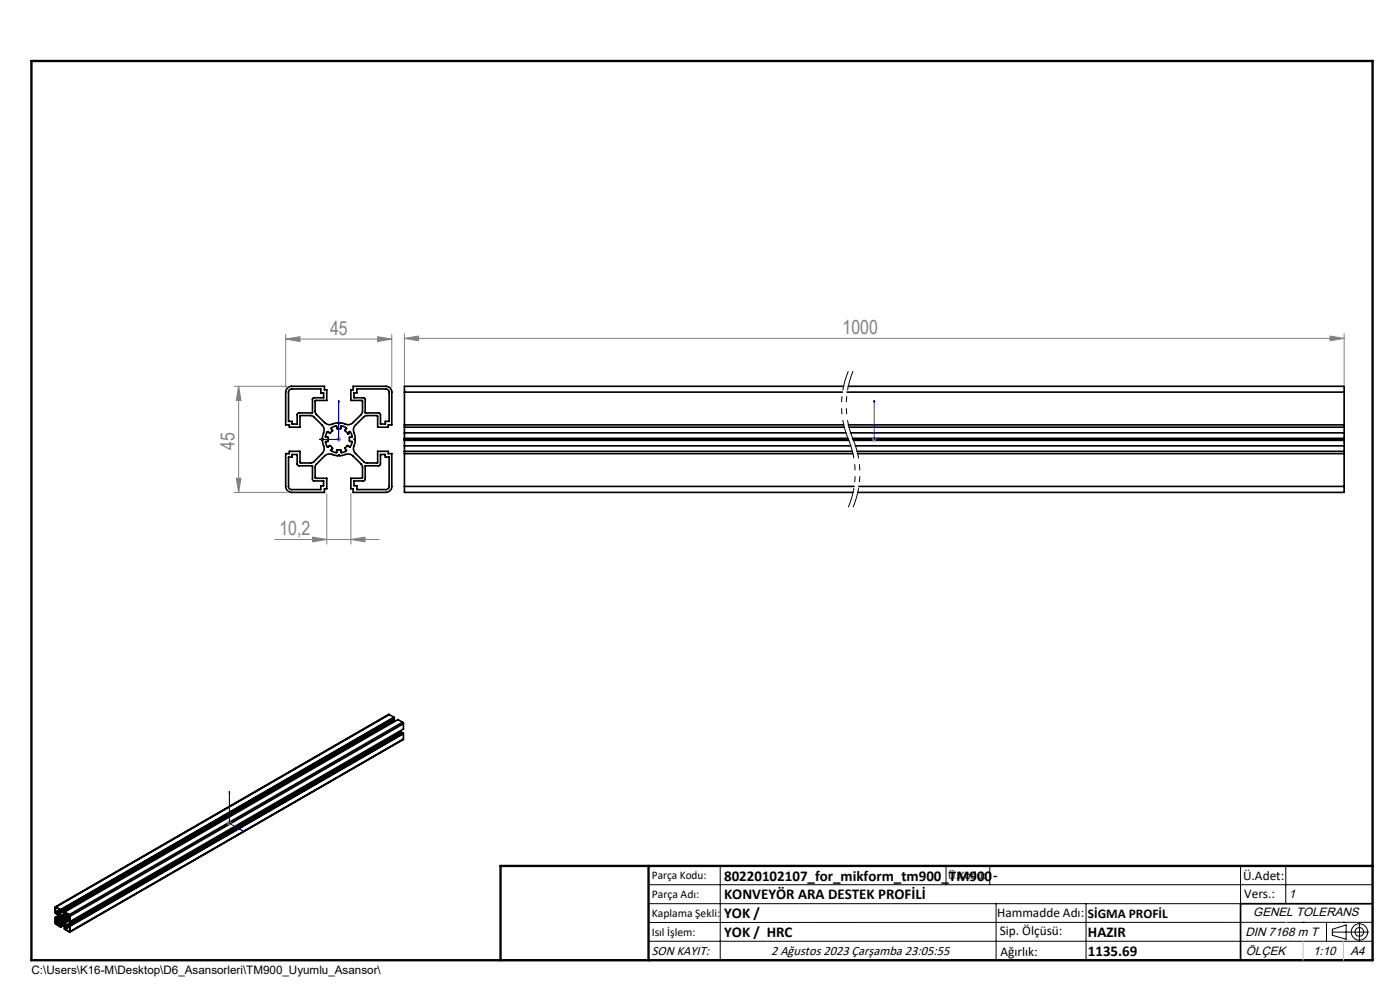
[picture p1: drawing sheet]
<svg xmlns="http://www.w3.org/2000/svg" width="297mm" height="210mm" viewBox="0 0 297 210" stroke-linecap="round" stroke-linejoin="round" font-family="sans-serif">
<g fill="none" stroke="#000" stroke-width=".35">
<path d="M61 82.3l.9-.4h6.9v.8h.5v2.2l-2.4 .1v2.4l.2 .5 1.8 1.7a1.8 1.8 0 0 0 2.2 .2l.5-.1 .3 .2a1.32 1.32 0 0 1 1.3 0 1.46 1.46 0 0 0 1.7-.3l1.7-1.7 .3-.6v-2.3l-2.5-.1v-2.2h.5v-.8h7a1.21 1.21 0 0 1 1.2 1.3v6.9h-.7v.5h-2.3v-2.4h-2.3l-.5 .1-1.9 1.9a2.38 2.38 0 0 0 0 2.5v.3l-.3 .2a1.17 1.17 0 0 1 0 1.2 1.46 1.46 0 0 0 .3 1.8l1.8 1.8 .4 .2 2.5-.1v-2.4h2.3v.5h.7v7a1.26 1.26 0 0 1-1.2 1.2h-7v-.7h-.5v-2.2l2.4-.1 .1-2.3-.3-.6-1.7-1.8a2.38 2.38 0 0 0-2.5 0h-.3l-.2-.2-.3 .2-.8-.2a1.67 1.67 0 0 0-1.9 .2l-1.8 1.8-.2 .4v2.4l2.4 .2v2.2h-.5v.7h-6.9a1.33 1.33 0 0 1-1.3-1.2v-7h.8v-.5h2.2l.1 2.5h2.4l.4-.2 1.8-1.8a1.89 1.89 0 0 0 .2-2.2l-.1-.6 .2-.2-.2-.2 .1-.9a1.68 1.68 0 0 0-.2-1.9l-1.8-1.9-.5-.1h-2.4v2.4h-2.2v-.5h-.8v-6.9zM61.2 97h.8v-.6h1l.1 2.2 .3 .2h2.9v3l.3 .2h2l.1 1h-.6v.8h-6.2a.61 .61 0 0 1-.7-.6zM61.5 82.6l6.6-.1v.9h.6l-.1 1h-2.1l-.2 .1v3.1l-3.2 .1-.1 2.2h-1v-.5h-.8v-6.3zM70.2 90.8a1.05 1.05 0 0 1 1.2-.3l.1 .4 .7 .1 .1-.6a1.11 1.11 0 0 1 1.2 .5l-.3 .4 .4 .4a.25 .25 0 0 0 .1 .3 .25 .25 0 0 0 .3 0l-.2-.1 .3-.3a1.04 1.04 0 0 1 .5 1.1l-.5 .1v.8l.5 .1a1.03 1.03 0 0 1-.5 1.1l-.4-.3-.5 .6 .3 .3a.95 .95 0 0 1-1.1 .6l-.2-.6h-.7l-.1 .5a1.22 1.22 0 0 1-1.2-.4l.4-.5-.5-.5h-.2l-.3 .3a1.08 1.08 0 0 1-.5-1.1l.5-.1v-.8l-.5-.1a.99 .99 0 0 1 .5-1.1l.4 .3 .6-.5zM75.7 82.5h6.2a.73 .73 0 0 1 .7 .7l-.1 6.2h-.8v.5h-1v-1.9l-.2-.3-3-.1v-2.9l-.2-.3-2.2-.1v-.9h.6zM77.5 98.8l3-.1 .2-.3v-2h1v.6h.8l.1 6.2a.66 .66 0 0 1-.7 .6h-6.2v-.8h-.6v-1l2.3-.1zM82.6 89.4h.1M85.8 94.6v1.1M85.8 90.6v1.2M85.8 91.8v1.2M85.8 93.4v1.2M85.8 96.2h95.1"/>
<path d="M85.8 83.2h92.9M85.8 90.1h93.2M85.8 95.7h95M85.8 90.6h93.3M85.8 94.6h94.6M85.8 91.8h93.7M85.8 93.2h94.2M85.8 93h94M85.8 93.4h94.3M85.8 83.2v7.4M85.8 93v.4M85.8 95.7v7.5"/>
<path d="M179 81.9h-93.2v1.3M179.7 83.2h105.5M180 81.9h105.2v1.3M180 90.1h105.2M180.1 90.6h105.1M180.4 91.8h104.8M180.9 93h104.3M180.9 93.2h104.3M181 93.4h104.2M181.5 94.6h103.7M181.8 95.7h103.4M181.9 96.2h103.3"/>
<path d="M285.2 94.6v1.1M285.2 90.6v1.2M285.2 91.8v1.2M285.2 93.4v1.2M285.2 83.2v7.4M285.2 93v.4M285.2 95.7v7.5M68.7 102.1h.1M85.8 103.2v1.2h95.1M85.8 103.2h95.4M182.2 103.2h103M285.2 103.2v1.2h-103.2"/>
<path d="M82.6 151.6l-70.9 40.8M82.6 151.6l1 .5M82.6 151.6l-70.7 40.8M83.3 152.9v.1M83.3 153l-70.7 40.8M83.3 153l.2 .2M83.6 152.1l-70.8 40.9M83.6 152.3l-70.8 40.8M83.6 152.1v.2M83.6 152.3h.1M83.6 152.3v.4l-70.7 40.8M83.6 152.3l-70.7 40.8"/>
<path d="M84.6 155.2l.1 .2M84.7 155.4l.1 .1M84.7 155.4l-70.7 40.8M85.4 153.2l.2 .3M85.4 153.2l-70.7 40.8M85.4 153.2l-1-.6-70.7 40.9M85.5 155.6l-70.7 40.8M85.5 155.6h.1M85.5 155.5l-70.7 40.8M85.5 155.5l-.3-.2-70.7 40.8M85.5 155.5v.1M85.6 156.8l-70.8 40.9"/>
<path d="M85.6 153.5l-70.7 40.8M85.6 153.5v1.1l-70.7 40.9M85.6 155.6v1.2M85.6 156.8l-70.7 40.8M85.6 155.6l-70.7 40.9M11.7 194.6v1.3l1.1 .7M11.7 194.6h.1M11.8 194.8h.1M11.8 195.8l.1 .2M11.8 194.8l.1 .1M11.8 192.5v1.1M11.8 194.8v1"/>
<path d="M11.8 193.6h.1M11.8 194.6l.3 .2M11.9 194.8h.1M11.9 192.4h-.2v1.2l.4 .3M11.9 192.5h-.1M11.9 193.7h.1M11.9 193.6v.1M11.9 194.8v.1M11.9 196l.8 .5v-.2M11.9 192.4l.9 .6M11.9 192.5l.8 .5M11.9 193.7l.1 .1"/>
<path d="M12 194.8l-.1 .1M12 194.9v.3l.5 .3M12 194.8v.1M12 193.8h.1M12 193.5l-.1 .1M12 193.6l-.1 .1M12.1 193.5l-.1 .3M12.1 193.5l.4 .2M12.1 195.1v.1M12.1 193.6h.1M12.1 193.6v.3M12.1 194.8v.3"/>
<path d="M12.1 195.2l.4 .2M12.1 193.6l.4 .1M12.4 195.4l-.6 .4M12.5 193.7l.3 .7v.3M12.5 193.7l-.4 .2M12.5 195.5v.5l.3 .2-.1 .1M12.5 195.5h.1M12.5 193.7h.1M12.5 193.2v.5M12.5 193.2l-.4 .3M12.5 195.6l-.6 .4M12.6 195.6l.3-.2 .4 .2-.7 .4"/>
<path d="M12.6 196h.1M12.6 193.7v.1M12.6 193.2h-.1M12.6 193.2l.1-.2-.6 .4M12.6 193.3v.4M12.6 195.6v.4M12.6 193.2l.2 .1M12.6 193.3h.1M12.6 193.3l.3 .2M12.6 196l.3 .2M12.6 193.8l.3 .4M12.7 194.1l-1 .5"/>
<path d="M12.7 194.1l-.9 .5M12.7 193l.1 .3M12.7 193l-.9 .5M12.7 193l-.9 .6M12.8 194.7v.5l-.3 .2M12.8 194.8l-.7 .3M12.8 194.8l-.7 .4M12.8 193.3h.1M12.8 193v.1M12.8 193.1h.1M12.8 194.4l-.7 .4M12.8 196.3h-.1"/>
<path d="M12.8 195.1l-.3 .3M12.9 194.2l.2 .2M12.9 194.9h.1M12.9 194.9v.2M12.9 194.8h.1M12.9 196.6h-.1M12.9 193.1v.4M12.9 196.2v.4M12.9 193.5l-.3 .2M12.9 194.6l.1 .1M12.9 194.6v.1M12.9 195.1h.1"/>
<path d="M12.9 194.6h.1M13 194.7h.1M13 194.8v.1M13 194.7h-.1M13 194.7l-.1 .1M13 195.4l-.4 .2M13 195.1h.1M13 195.1l.1 .1M13.1 194.5h.1M13.1 195.3l.1 .2M13.1 194.5v.1M13.1 195.3h.1"/>
<path d="M13.1 194.4h.2M13.1 194.6v.1M13.1 194.7h-.1M13.1 195.2v.1M13.2 194.5h.1M13.2 195.5h.1M13.2 194.7h.1M13.2 194.6v.1M13.2 195.4h.1M13.2 195.4l.1 .1M13.2 194.5l-.1 .2M13.2 194.5l-.2 .2"/>
<path d="M13.2 194.5v.1M13.2 195.4v.1M13.2 194.7l-.2 .1M13.2 194.6l-.3 .2M13.2 195.6l-.6 .4M13.3 194.4v.1M13.3 194.5l.2 .1M13.3 195.5v.1l.3 .1 .4 .6v.5M13.3 194.6h.1M13.3 194.7h.1M13.3 194.7l-.3 .2M13.3 194.6v.1"/>
<path d="M13.4 194.6l.1 .2M13.4 195.6h.1M13.5 195.5v.1M13.5 194.9v.1M13.5 194.8v.1M13.5 194.8l-.5 .3M13.5 195.5l-.1 .1M13.5 195.6h.1M13.5 194.8h.1M13.5 194.8l-.6 .3M13.5 195.4v.1M13.5 195.4h.1"/>
<path d="M13.5 195h.1M13.5 195.4l-.1 .2M13.5 195l-.4 .2M13.6 195.4v.1M13.6 195.5h.1M13.6 195.3h.1M13.6 195.2v.1M13.6 195.1v.1M13.6 195l.1 .2M13.6 195h.1M13.6 195.1l-.4 .3M13.6 195.1l.1 .1"/>
<path d="M13.6 195.3l-.3 .2M13.6 195l-.5 .3M13.7 196.6v.5l1 .6 .2-.1M13.7 195.3v.1M13.7 195.2h.1M13.7 195.3l-.2 .1M13.7 193.5v.4l.3 .2M13.7 196.6l.3 .2M13.7 195.8l-.8 .4M13.7 193.8l-.8 .4M13.7 195.4l-.1 .1M13.7 195.1h-.1"/>
<path d="M13.7 195.4h-.1M13.7 193.5h.1M13.7 193.5l1 .5M13.8 195.1v.2M13.8 195.5v.3M13.8 193.8v.1M13.8 196.7v.1M13.8 196.7v.2M13.8 195.3v.1M13.8 193.9l.2 .1M13.8 196.7l.2 .2M13.8 196.9h.1"/>
<path d="M13.8 193.8l.2-.1-.2 .2M13.8 195.4v.1M13.8 195.3h.1M13.8 195.8l.2 .4M13.8 195.3l.7-.4-.7 .4M13.8 196l-.9 .6M13.8 194l-.7 .4M13.8 193.7v-.1l1 .6v1.1M13.8 193.7v.1M13.8 196.9v.2M13.8 197.1l.9 .5M13.8 196.1l-1 .5"/>
<path d="M13.9 196.8l-.1 .1M13.9 193.7h-.1M13.9 194.1l-.6 .3M14 194.1v.5l-.3 .1-.2-.1M14 196.8h.1M14 194.1l-.7 .4M14 196.9h-.2M14 196.4l-.3 .2M14 194.3l-.5 .3M14 196.2l.1 .1M14 194l.1 .1M14.1 194.6h.1"/>
<path d="M14.1 196.4h.1M14.1 196.9h-.1M14.1 194.1v.5M14.1 196.4v.5M14.1 194.6l.4 .2M14.1 196.4l.4 .2M14.1 196.3l.3 .2M14.3 194.8l-.5 .3M14.3 193.9l-.3 .1M14.4 193.9l-.3 .2M14.4 196.5h.1M14.5 194.9l-.5-.2-.3 .2 .1 .2"/>
<path d="M14.5 194.8v.1M14.5 194.9v.4l.3 .2M14.5 196.1v.4M14.5 196.1l.3 .2M14.5 195l-.7 .4M14.5 195.1l-.7 .4M14.5 196.2l-.4 .1M14.5 196.6l-.4 .3M14.5 195.2v.1M14.5 196.3h.1M14.5 196.3v.3M14.5 194.9v.3"/>
<path d="M14.5 195.3h.2M14.5 196.3l.2 .1M14.5 195.2l.3-.1-.3 .2M14.6 195.4l-.8 .4M14.7 195.3h.1M14.7 196.4h.1M14.7 195.2v.1M14.7 196.4l.1 .1M14.7 195.2l.1 .1M14.7 194l.2 .3M14.7 196.5l-.2 .2M14.7 196.5l-.6 .4"/>
<path d="M14.7 194.2l-.6 .4M14.8 195.3h.1M14.8 196.5v.1M14.8 197.5l-.1 .1M14.8 195.5h.1M14.8 196.3v.1M14.8 196.6v.9M14.8 196.4l.1 .1M14.8 195.1l-.1 .1M14.8 196.5l-1 .6M14.8 194.8l-.3 .1M14.8 194.6l-.3 .2"/>
<path d="M14.8 194.2l-.7 .4M14.9 195.4l-.1 .1M14.9 194.3v1.2M14.9 196.5v1.1M291.2 191.7h-28v12M106.2 203.7h185"/>
</g>
<path d="M180 78.7a18.8 18.8 0 0 0 0 14.5M181 78.7a18.8 18.8 0 0 0 0 14.5M180 93.2a18.8 18.8 0 0 1 0 14.4M181 93.2a18.8 18.8 0 0 1 0 14.4" fill="none" stroke="#000" stroke-width=".21" stroke-dasharray="6.3 1.3 1.3 1.3 1.3 1.3" stroke-dashoffset="2.1" stroke-linecap="butt"/>
<g fill="none" stroke="#000" stroke-width=".21">
<path d="M137.6 187.7h153.6M137.6 191.7h153.6M137.6 199.7h153.6M152.8 183.7v20M200.7 183.7v4M210 183.7v4M211.3 191.7v12M230.4 191.7v12M263.2 183.7v20M272.8 183.7v8M276.4 195.6h.1M281.4 195.6v4.1"/>
<path d="M282.6 197.7h7.8M282.6 197.1l3-.9v3l-3-.8zM285 195.6h.1M288.4 195.8v3.8M291.2 195.6l-153.6 .1"/>
<circle cx="288.4" cy="197.7" r="1.74"/>
<circle cx="288.4" cy="197.7" r=".93"/>
</g>
<path d="M67.7 93.2l.4-.1v.2zM71.9 84.9v8.3h-4.2M71.9 84.9l.1 .4h-.2zM185.5 84.9v8.3M185.5 93.1v.2zM185.5 84.9v.4v-.4M185.5 93.2h.1M48.6 167.8v6.8l3 1.7M48.6 167.8l.1 .4-.1-.1zM51.3 176.1l.3 .2-.3-.1z" fill="none" stroke="#00f" stroke-width=".21"/>
<g fill="none" stroke="#808080" stroke-width=".21">
<path d="M60.6 71.9l3-.5v1.1zM60.6 70.9v11.3M60.6 71.9h22.5M80.1 71.4l3 .5-3 .6zM83.1 70.9v11.3M85.8 71.8l3-.5v1zM85.8 70.8v10.7M85.8 71.8h199.4M282.2 71.3l3 .5-3 .5zM285.2 70.8v10.7M49.6 81.9h11.3M50.6 81.9l.5 3h-1z"/>
<path d="M50.6 81.9v22.5M71.4 93.2h1M71.5 92.8l.7 .7M71.9 92.7v1M72.2 92.8l-.7 .7M185 93.2h.9M185.1 92.8l.7 .7M185.5 92.7v1M185.8 92.8l-.7 .7M49.6 104.4h11.3M50.1 101.5h1l-.5 2.9zM58.3 114.4h22.1"/>
<path d="M66.3 113.9l3 .5-3 .5zM69.3 104.7v10.7M74.4 114.4l3-.5v1zM74.4 104.7v10.7M48.2 174.6h.9M48.3 174.3l.7 .7M48.6 174.1v1M49 174.3l-.7 .7"/>
</g>
<path d="M6.7 12.9h284.5v190.8h-284.5zM137.6 183.7v20M291.2 183.7h-185v20" fill="none" stroke="#000" stroke-width=".5"/>
<path d="M272.8 195.6h.1M276.4 199.7v4M285 199.7v4" fill="none" stroke="#c0c0c0" stroke-width=".21"/>
<g fill="#00f">
<path d="M51.3 176.1l.3 .2-.3-.1zM48.6 167.8l.1 .4-.1-.1zM185.5 93.1v.2zM185.5 84.9v.4z"/>
<path d="M67.7 93.2l.4 .1v-.2zM71.9 84.9l-.1 .4h.2z"/>
</g>
<g fill="#808080">
<path d="M80.1 71.4l3 .5-3 .6zM60.6 71.9l3-.5v1.1z"/>
<path d="M85.8 71.8l3-.5v1zM282.2 71.3l3 .5-3 .5z"/>
<path d="M50.6 81.9l.5 3h-1zM50.1 101.5h1l-.5 2.9z"/>
<path d="M66.3 113.9l3 .5-3 .5zM74.4 114.4l3-.5v1z"/>
</g>
<g font-size="4.1" fill="#808080">
<text x="70" y="71">45</text>
<text x="178.7" y="70.8">1000</text>
<text x="49.7" y="95.4" transform="rotate(-90 49.7 95.4)">45</text>
<text x="59.3" y="113.5">10,2</text>
</g>
<g font-size="3.2">
<text x="153.6" y="186.8">80220102107_for_mikform_tm900_TM900</text>
<text x="153.6" y="190.8">KONVEYÖR ARA DESTEK PROFİLİ</text>
<text x="210.7" y="186.6">-</text>
<text x="153.6" y="194.8">YOK /</text>
<text x="153.6" y="198.8">YOK / HRC</text>
<text x="230.8" y="198.7">HAZIR</text>
<text x="230.8" y="202.8">1135.69</text>
</g>
<g font-size="2.8">
<text x="263.7" y="186.7">Ü.Adet:</text>
<text x="263.9" y="190.5">Vers.:</text>
<text x="211.5" y="194.5">Hammadde Adı:</text>
<text x="230.8" y="194.7">SİGMA PROFİL</text>
<text x="138.3" y="202.6">SON KAYIT:</text>
<text x="163.6" y="202.6">2 Ağustos 2023 Çarşamba 23:05:55</text>
<text x="212.1" y="198.4">Sip. Ölçüsü:</text>
<text x="212.2" y="202.7">Ağırlık:</text>
</g>
<g font-size="2.6">
<text x="273.4" y="190.4">1</text>
<text x="265.9" y="194.4">GENEL TOLERANS</text>
<text x="264.2" y="198.5">DIN 7168 m T</text>
<text x="264.3" y="202.6">ÖLÇEK</text>
<text x="278.5" y="202.6">1:10</text>
<text x="286.5" y="202.6">A4</text>
</g>
<g font-size="2.5">
<text x="138.3" y="186.4">Parça Kodu:</text>
<text x="138.3" y="190.5">Parça Adı:</text>
<text x="201.2" y="186.5">Ü.Kodu:</text>
<text x="138.3" y="194.5">Kaplama Şekli:</text>
<text x="138.3" y="198.6">Isıl İşlem:</text>
<text x="6.7" y="206.7">C:\Users\K16-M\Desktop\D6_Asansorleri\TM900_Uyumlu_Asansor\</text>
</g>
</svg>
